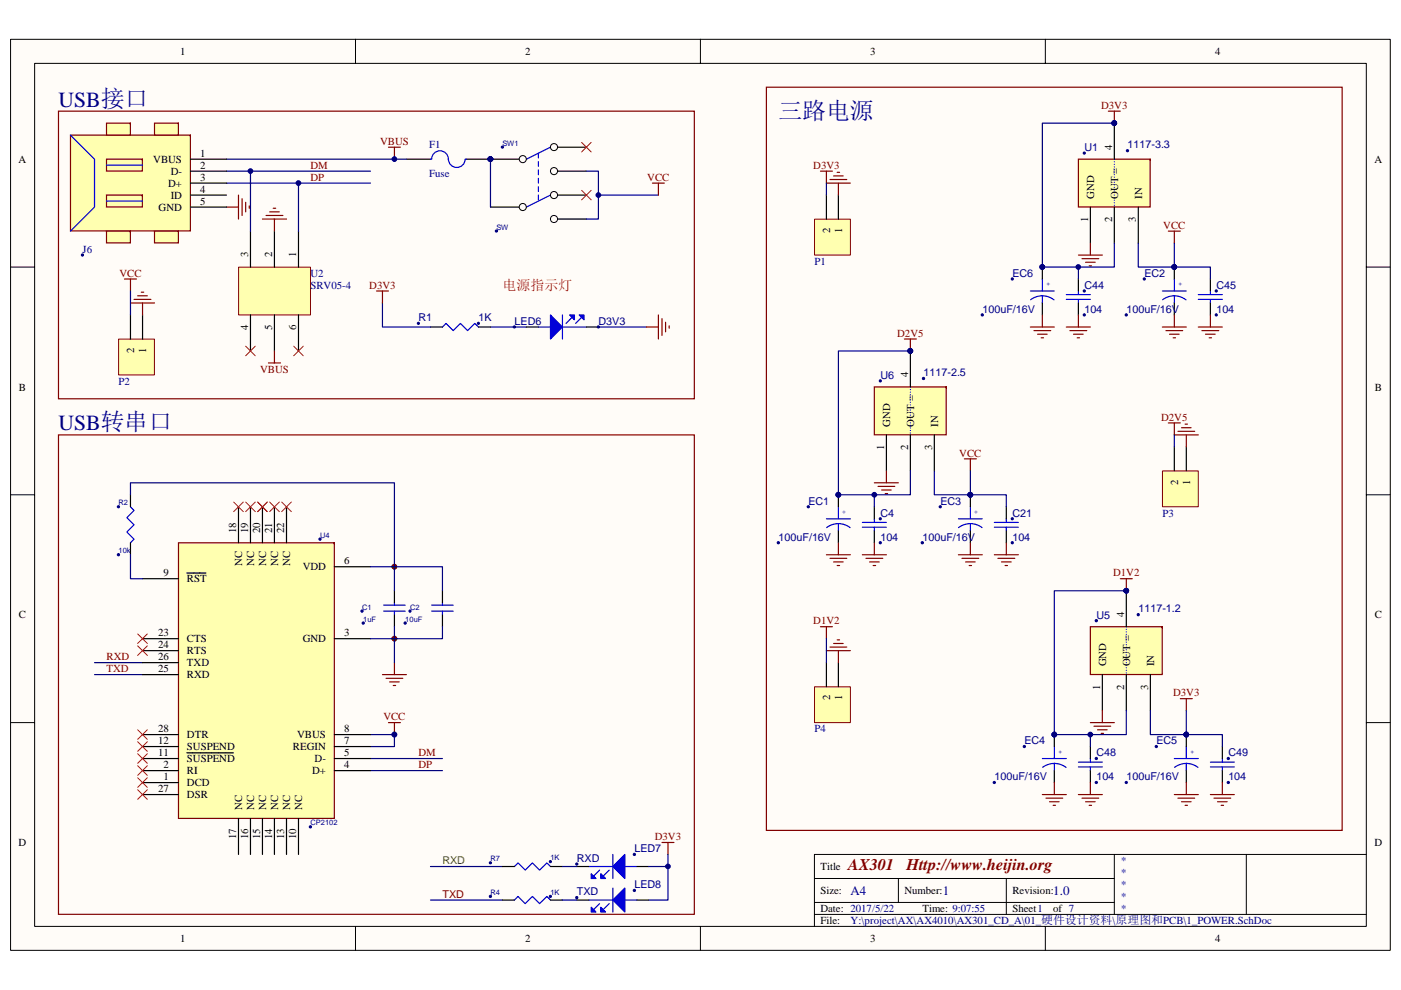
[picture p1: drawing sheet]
<svg xmlns="http://www.w3.org/2000/svg" width="297mm" height="210mm" viewBox="0 0 297 210" stroke-linecap="round" stroke-linejoin="round" font-family="sans-serif">
<path d="M2.3 8.4h292.5v193.2h-292.5z" fill="#fffcf8"/>
<path d="M2.2 8.3h292.6v193.3h-292.6z" fill="none" stroke="#000" stroke-width=".21"/>
<path d="M7.4 13.5h282.3v183h-282.3z" fill="#fffcf8"/>
<g fill="none" stroke="#000" stroke-width=".21">
<path d="M7.3 13.4h282.4v183.1h-282.4zM75.4 8.3v5.1M148.5 8.3v5.1M221.6 8.3v5.1M2.2 56.6h5.1M289.7 56.6h5.1M2.2 104.9h5.1M289.7 104.9h5.1M2.2 153.3h5.1M289.7 153.3h5.1M75.4 196.5v5.1M148.5 196.5v5.1"/>
<path d="M172.7 186.3h63.6M172.7 194h117M172.7 191.4h63.6M190.5 186.3v5.1M213.4 186.3v7.7M221.6 196.5v5.1M236.3 181.2v12.8M264.2 181.2h-91.5v15.3M289.7 181.2h-25.5v12.8"/>
</g>
<g fill="#000080" stroke="#000080" stroke-width=".21">
<circle cx="83.6" cy="135.5" r=".49"/>
<circle cx="83.6" cy="120.2" r=".49"/>
<circle cx="88.7" cy="68.6" r=".23"/>
<circle cx="101.4" cy="68.6" r=".23"/>
</g>
<path d="M81.1 64.3v5.1h10.2M104 69.4h7.6M126.9 69.4h10.2" fill="none" stroke="#000080" stroke-width=".25"/>
<path d="M93.8 69.4l.8-.8 1.5 1.5 1.5-1.5 1.5 1.5 1.6-1.5 .7 .8" fill="none" stroke="#00f" stroke-width=".25"/>
<path d="M91.3 69.4h2.5M101.4 69.4h2.6" fill="none" stroke="#000" stroke-width=".25"/>
<path d="M79.8 61.7h2.6M81.1 61.7v2.6M137.1 69.4h2.5M139.6 66.8v5.1M140.4 67.6v3.5M141.1 68.3v2.1M141.9 69.1v.5" fill="none" stroke="#800000" stroke-width=".25"/>
<path d="M116.7 66.8l2.5 2.6-2.5 2.5z" fill="#00f"/>
<path d="M116.7 66.8l2.5 2.6-2.5 2.5z" fill="none" stroke="#00f" stroke-width=".25"/>
<path d="M120.8 66.8h1v1z" fill="#00f"/>
<path d="M120.8 66.8h1v1z" fill="none" stroke="#00f" stroke-width=".25"/>
<path d="M122.8 66.8h1v1z" fill="#00f"/>
<g fill="none" stroke="#00f" stroke-width=".25">
<path d="M114.1 32.5v1M114.1 34.3v1M114.1 36v1.1M114.1 37.8v1M114.1 39.6v1M116.7 31.2l-5.1 2.6M114.1 41.4v1M116.7 41.4l-5.1 2.5M114.1 69.4h2.6M119.2 66.8v5.1M119.2 69.4h5.1M121.3 67.3l-1.3 1.3"/>
<path d="M122.8 66.8h1v1zM123.3 67.3l-1.3 1.3"/>
</g>
<path d="M104 33.8h7.6M111.6 69.4h2.5M124.3 69.4h2.6" fill="none" stroke="#000" stroke-width=".25"/>
<g fill="#000080" stroke="#000080" stroke-width=".21">
<path d="M108.9 69.2h.3v.3h-.3z" fill-rule="evenodd"/>
<path d="M126.7 69.2h.3v.3h-.3z" fill-rule="evenodd"/>
</g>
<circle cx="110.8" cy="33.7" r=".75" fill="#fffcf8" stroke="#000" stroke-width=".21"/>
<circle cx="104" cy="33.7" r=".5" fill="#000080" stroke="#000080" stroke-width=".21"/>
<path d="M116.7 31.2h7.6" fill="none" stroke="#000" stroke-width=".25"/>
<circle cx="117.5" cy="31.2" r=".75" fill="#fffcf8" stroke="#000" stroke-width=".21"/>
<path d="M116.7 36.3h7.6" fill="none" stroke="#000" stroke-width=".25"/>
<circle cx="117.5" cy="36.3" r=".75" fill="#fffcf8" stroke="#000" stroke-width=".21"/>
<path d="M104 43.9h7.6" fill="none" stroke="#000" stroke-width=".25"/>
<circle cx="110.8" cy="43.9" r=".75" fill="#fffcf8" stroke="#000" stroke-width=".21"/>
<path d="M116.7 41.4h7.6" fill="none" stroke="#000" stroke-width=".25"/>
<circle cx="117.5" cy="41.4" r=".75" fill="#fffcf8" stroke="#000" stroke-width=".21"/>
<path d="M116.7 46.5h7.6" fill="none" stroke="#000" stroke-width=".25"/>
<circle cx="117.5" cy="46.5" r=".75" fill="#fffcf8" stroke="#000" stroke-width=".21"/>
<g fill="#000080" stroke="#000080" stroke-width=".21">
<path d="M106.3 31h.4v.4h-.4z" fill-rule="evenodd"/>
<path d="M105.1 48.8h.3v.4h-.3z" fill-rule="evenodd"/>
<circle cx="104" cy="33.7" r=".5"/>
<circle cx="126.9" cy="41.4" r=".49"/>
</g>
<path d="M124.3 36.3h2.6v10.2h-2.6M126.9 41.4h12.7" fill="none" stroke="#000080" stroke-width=".25"/>
<path d="M138.3 38.8h2.6M139.6 38.8v2.6" fill="none" stroke="#800000" stroke-width=".25"/>
<path d="M172.7 145.7h7.6v7.6h-7.6z" fill="#ffffb0"/>
<path d="M172.7 145.7h7.6v7.6h-7.6z" fill="none" stroke="#800000" stroke-width=".21"/>
<path d="M175.2 140.5v5.1M177.8 140.5v5.1" fill="none" stroke="#000" stroke-width=".25"/>
<path d="M172.7 46.5h7.6v7.6h-7.6z" fill="#ffffb0"/>
<path d="M172.7 46.5h7.6v7.6h-7.6z" fill="none" stroke="#800000" stroke-width=".21"/>
<path d="M175.2 41.4v5.1M177.8 41.4v5.1" fill="none" stroke="#000" stroke-width=".25"/>
<path d="M25.2 71.9h7.5v7.6h-7.5z" fill="#ffffb0"/>
<path d="M25.1 71.9h7.6v7.6h-7.6z" fill="none" stroke="#800000" stroke-width=".21"/>
<path d="M86.2 33.8h5.1M98.9 33.8h5.1M27.7 66.8v5.1M30.2 66.8v5.1" fill="none" stroke="#000" stroke-width=".25"/>
<g fill="none" stroke="#800000" stroke-width=".25">
<path d="M173.9 36.3h2.6M175.2 36.3v2.5h5.1M176 38.1h3.5M176.7 37.3h2.1M177.5 36.6h.5M177.8 38.8v2.6M26.4 59.2h2.5M27.7 59.2v2.5M27.7 64.3h5.1M28.4 63.5h3.6M29.2 62.7h2M29.9 62h.6"/>
<path d="M30.2 64.3v2.5M173.9 132.9h2.6M175.2 132.9v2.6M175.2 138h5.1M176 137.2h3.5M176.7 136.5h2.1M177.5 135.7h.5M177.8 138v2.5"/>
</g>
<path d="M104 33.8v10.1M175.2 38.8v2.6M27.7 61.7v5.1M175.2 135.5v5" fill="none" stroke="#000080" stroke-width=".25"/>
<circle cx="104" cy="33.7" r=".5" fill="#000080" stroke="#000080" stroke-width=".21"/>
<path d="M91.3 33.8h.2M91.5 33.7a1.77 1.77 0 0 1 1.8-1.7 1.77 1.77 0 0 1 1.8 1.8M95.1 33.8a1.77 1.77 0 0 0 1.7 1.7 1.77 1.77 0 0 0 1.8-1.7M98.6 33.8h.3" fill="none" stroke="#00f" stroke-width=".25"/>
<path d="M123.3 30.2l2 2M125.3 30.2l-2 2M123.3 40.4l2 2M125.3 40.4l-2 2" fill="none" stroke="#f00" stroke-width=".21"/>
<path d="M50.6 56.7h15.2v10.1h-15.2z" fill="#ffffb0"/>
<path d="M50.6 56.7h15.2v10.1h-15.2z" fill="none" stroke="#800000" stroke-width=".21"/>
<path d="M53.1 49v7.6M58.2 49v7.6M63.3 49v7.6M53.1 66.8v7.6M58.2 66.8v7.6M63.3 66.8v7.6" fill="none" stroke="#000" stroke-width=".25"/>
<path d="M55.6 46.5h5.1M56.4 45.7h3.6M57.2 44.9h2M57.9 44.2h.6M58.2 46.5v2.5M56.9 77h2.6M58.2 74.4v2.6" fill="none" stroke="#800000" stroke-width=".25"/>
<path d="M48 33.8h38.2M48 36.3h30.5M48 38.8h30.5M53.1 36.3v12.7M63.3 38.8v10.2M91.3 183.8h15.2M91.3 190.9h15.2" fill="none" stroke="#000080" stroke-width=".25"/>
<g fill="#000080" stroke="#000080" stroke-width=".21">
<circle cx="53.1" cy="36.3" r=".49"/>
<circle cx="63.3" cy="38.8" r=".5"/>
</g>
<path d="M52.1 73.4l2 2.1M54.1 73.4l-2 2.1M62.3 73.4l2 2.1M64.3 73.4l-2 2.1" fill="none" stroke="#f00" stroke-width=".21"/>
<path d="M132.5 181.2v5.1l-2.6-2.5z" fill="#00f"/>
<path d="M132.5 181.2v5.1l-2.6-2.5z" fill="none" stroke="#00f" stroke-width=".25"/>
<path d="M127.4 185.3l1 1h-1z" fill="#00f"/>
<path d="M127.4 185.3l1 1h-1z" fill="none" stroke="#00f" stroke-width=".25"/>
<path d="M125.3 185.3l1.1 1h-1.1z" fill="#00f"/>
<path d="M124.8 183.8h5.1M125.3 185.3l1.1 1h-1.1zM127.1 184.6l-1.2 1.2M129.2 184.6l-1.3 1.2M129.9 181.2v5.1M132.5 183.8h2.5" fill="none" stroke="#00f" stroke-width=".25"/>
<path d="M122.3 183.8h2.5M135 183.8h2.6" fill="none" stroke="#000" stroke-width=".25"/>
<g fill="#000080" stroke="#000080" stroke-width=".21">
<path d="M134.3 181.1h.4v.3h-.4z" fill-rule="evenodd"/>
<path d="M122.1 183.1h.4v.3h-.4z" fill-rule="evenodd"/>
</g>
<path d="M129.9 190.9l2.6-2.5v5z" fill="#00f"/>
<path d="M129.9 190.9l2.6-2.5v5z" fill="none" stroke="#00f" stroke-width=".25"/>
<path d="M127.4 192.4l1 1h-1z" fill="#00f"/>
<path d="M127.4 192.4l1 1h-1z" fill="none" stroke="#00f" stroke-width=".25"/>
<path d="M125.3 192.4l1.1 1h-1.1z" fill="#00f"/>
<path d="M109.1 190.9l.7-.8 1.6 1.6 1.5-1.6 1.5 1.6 1.5-1.6 .8 .8M109.1 183.8l.7-.8 1.6 1.6 1.5-1.6 1.5 1.6 1.5-1.6 .8 .8M124.8 190.9h5.1M125.3 192.4l1.1 1h-1.1zM127.1 191.7l-1.2 1.2M129.2 191.7l-1.3 1.2M129.9 188.4v5M132.5 190.9h2.5" fill="none" stroke="#00f" stroke-width=".25"/>
<path d="M106.5 190.9h2.6M106.5 183.8h2.6M116.7 190.9h2.5M116.7 183.8h2.5M122.3 190.9h2.5M135 190.9h2.6" fill="none" stroke="#000" stroke-width=".25"/>
<g fill="#000080" stroke="#000080" stroke-width=".21">
<path d="M103.8 190h.3v.3h-.3z" fill-rule="evenodd"/>
<path d="M116.5 190h.4v.3h-.4z" fill-rule="evenodd"/>
<circle cx="134.5" cy="188.9" r=".24"/>
<circle cx="122.3" cy="190.4" r=".24"/>
<circle cx="104" cy="183" r=".24"/>
<circle cx="116.7" cy="182.8" r=".23"/>
<circle cx="141.6" cy="183.8" r=".49"/>
</g>
<path d="M48 43.9h2.6M50.6 41.4v5.1M51.3 42.1v3.6M52.1 42.9v2M52.8 43.7v.5M140.4 178.7h2.5M141.6 178.7v2.5" fill="none" stroke="#800000" stroke-width=".25"/>
<path d="M119.2 183.8h3.1M119.2 190.9h3.1M137.6 183.8h4M141.6 181.2v9.7h-4" fill="none" stroke="#000080" stroke-width=".25"/>
<path d="M14.9 28.7v20.3h25.5v-20.3z" fill-rule="evenodd" fill="#ffffb0" stroke="#800000" stroke-width=".25"/>
<path d="M14.9 28.7l5.1 5.1v10.1l-5.1 5.1" fill="none" stroke="#00f" stroke-width=".25"/>
<g fill="#ffffb0" stroke="#800000" stroke-width=".25">
<path d="M22.6 33.8v2.5h7.6v-2.5z" fill-rule="evenodd"/>
<path d="M22.6 41.4v2.5h7.6v-2.5z" fill-rule="evenodd"/>
</g>
<path d="M22.6 35h7.6M22.6 42.7h7.6" fill="none" stroke="#00f" stroke-width=".25"/>
<g fill="#ffffb0" stroke="#800000" stroke-width=".25">
<path d="M22.6 26.1v2.5h5v-2.5z" fill-rule="evenodd"/>
<path d="M32.8 26.1v2.5h5v-2.5z" fill-rule="evenodd"/>
<path d="M22.6 49v2.5h5v-2.5z" fill-rule="evenodd"/>
<path d="M32.8 49v2.5h5v-2.5z" fill-rule="evenodd"/>
</g>
<path d="M40.4 33.8h7.6M40.4 36.3h7.6M40.4 38.8h7.6M40.4 41.4h7.6M40.4 43.9h7.6M223.5 155.8v2.5M223.5 163.4v2.6" fill="none" stroke="#000" stroke-width=".25"/>
<g fill="#000080" stroke="#000080" stroke-width=".21">
<path d="M217 158.2h.3v.3h-.3z" fill-rule="evenodd"/>
<path d="M210.6 165.8h.4v.3h-.4z" fill-rule="evenodd"/>
<circle cx="17.5" cy="54.1" r=".24"/>
<circle cx="223.5" cy="155.8" r=".49"/>
</g>
<path d="M12.4 23.6h134.8v61h-134.8zM12.4 92.2h134.8v101.7h-134.8z" fill="none" stroke="#800000" stroke-width=".25"/>
<path d="M223.5 158.3v2.6M221 160.9h5.1M221.1 162.8l1.4-.7 1.1-.2 1.5 .3 .9 .6M223.5 161.9v1.5" fill="none" stroke="#00f" stroke-width=".25"/>
<path d="M231.2 132.9v10.2h15.2v-10.2z" fill-rule="evenodd" fill="#ffffb0" stroke="#800000" stroke-width=".25"/>
<path d="M238.8 132.9v10.2" fill="none" stroke="#00f" stroke-width=".25" stroke-dasharray="0 .5"/>
<path d="M238.8 125.3v7.6M233.7 143.1v7.6M238.8 143.1v7.6M243.9 143.1v7.6M251.5 155.8v2.5M251.5 163.4v2.6" fill="none" stroke="#000" stroke-width=".25"/>
<g fill="#000080" stroke="#000080" stroke-width=".21">
<path d="M241.2 130.2h.3v.3h-.3z" fill-rule="evenodd"/>
<path d="M245 158.2h.3v.3h-.3z" fill-rule="evenodd"/>
<path d="M238.6 165.8h.4v.3h-.4z" fill-rule="evenodd"/>
<circle cx="238.8" cy="125.3" r=".49"/>
<circle cx="232.4" cy="131.6" r=".24"/>
<circle cx="251.5" cy="155.8" r=".49"/>
</g>
<g fill="none" stroke="#800000" stroke-width=".25">
<path d="M237.5 122.7h2.6M238.8 122.7v2.6M231.2 153.3h5.1M231.9 154h3.6M232.7 154.8h2M233.5 155.6h.5M233.7 150.7v2.6M250.2 148.2h2.6M251.5 148.2v2.5M221 168.5h5.1M221.8 169.3h3.5M222.5 170.1h2.1"/>
<path d="M223.3 170.8h.5M223.5 166v2.5M249 168.5h5.1M249.7 169.3h3.6M250.5 170.1h2M251.3 170.8h.5M251.5 166v2.5"/>
</g>
<path d="M251.5 158.3v2.6M249 160.9h5.1M249 162.8l1.5-.7 1.1-.2 1.5 .3 .9 .6M251.5 161.9v1.5" fill="none" stroke="#00f" stroke-width=".25"/>
<path d="M228.6 33.8v10.1h15.3v-10.1z" fill-rule="evenodd" fill="#ffffb0" stroke="#800000" stroke-width=".25"/>
<path d="M236.3 33.8v10.1" fill="none" stroke="#00f" stroke-width=".25" stroke-dasharray="0 .5"/>
<path d="M236.3 26.1v7.7M231.2 43.9v7.7M236.3 43.9v7.7M241.3 43.9v7.7M249 56.6v2.6M249 64.3v2.5M27.7 104.9v2.6M27.7 115.1v2.6M83.6 125.3v2.5M83.6 130.4v2.5M93.8 125.3v2.5M93.8 130.4v2.5" fill="none" stroke="#000" stroke-width=".25"/>
<g fill="#000080" stroke="#000080" stroke-width=".21">
<path d="M238.9 31.8h.3v.3h-.3z" fill-rule="evenodd"/>
<path d="M242.4 59h.4v.3h-.4z" fill-rule="evenodd"/>
<path d="M238.6 66.6h.4v.4h-.4z" fill-rule="evenodd"/>
<path d="M76.6 129.4h.3v.4h-.3z" fill-rule="evenodd"/>
<path d="M24.9 107.3h.4v.3h-.4z" fill-rule="evenodd"/>
<circle cx="236.2" cy="26.1" r=".5"/>
<circle cx="229.9" cy="32.5" r=".23"/>
<circle cx="249" cy="56.6" r=".5"/>
<circle cx="83.6" cy="155.8" r=".49"/>
<circle cx="77" cy="132.2" r=".24"/>
<circle cx="25.1" cy="117.7" r=".24"/>
<circle cx="86.9" cy="129.6" r=".24"/>
<circle cx="85.9" cy="132.2" r=".24"/>
</g>
<g fill="none" stroke="#800000" stroke-width=".25">
<path d="M162.5 18.5h122.1v157.6h-122.1zM235 23.6h2.5M236.3 23.6v2.5M228.6 54.1h5.1M229.4 54.9h3.6M230.2 55.6h2M230.9 56.4h.5M231.2 51.6v2.5M247.7 49h2.6M249 49v2.6M246.4 69.4h5.1M247.2 70.1h3.6"/>
<path d="M248 70.9h2M248.7 71.6h.5M249 66.8v2.6"/>
</g>
<g fill="none" stroke="#00f" stroke-width=".25">
<path d="M249 59.2v2.5M246.4 61.7h5.1M246.5 63.6l1.4-.7 1.1-.2 1.5 .4 1 .5M249 62.7v1.6M27.7 107.5l.7 .8-1.5 1.5 1.5 1.5-1.5 1.5 1.5 1.6-.7 .7M81.3 129.6h4.6M81.3 128.4h4.6M83.6 127.8v.6M83.6 129.6v.8M91.5 129.6h4.6M91.5 128.4h4.6M93.8 127.8v.6"/>
<path d="M93.8 129.6v.8"/>
</g>
<path d="M20 140.5h10.2M20 143.1h10.2M78.5 155.8h5.1v2.5h-5.1M78.5 160.9h15.3M78.5 163.4h15.3" fill="none" stroke="#000080" stroke-width=".25"/>
<g fill="#800000" stroke="#800000" stroke-width=".21">
<circle cx="83.6" cy="120.2" r=".49"/>
<circle cx="83.6" cy="135.5" r=".49"/>
</g>
<path d="M37.8 115.1v58.5h33.1v-58.5z" fill-rule="evenodd" fill="#ffffb0" stroke="#800000" stroke-width=".25"/>
<g fill="none" stroke="#000" stroke-width=".25">
<path d="M221 56.6v2.6M228.6 59.2v2.5M256.6 59.2v2.5M221 64.3v2.5M228.6 64.3v2.5M256.6 64.3v2.5M50.6 107.5v7.6M53.1 107.5v7.6M55.6 107.5v7.6M58.2 107.5v7.6M60.7 107.5v7.6M30.2 135.5h7.6"/>
<path d="M30.2 122.7h7.6M30.2 138h7.6M39.6 121.5h4.1M70.9 135.5h7.6M70.9 120.2h7.6M30.2 158.3h7.6M30.2 155.8h7.6M30.2 143.1h7.6M30.2 140.5h7.6M39.6 159.7h9.9M70.9 158.3h7.6M70.9 155.8h7.6"/>
<path d="M231.2 158.3v2.6M259.2 158.3v2.6M30.2 166h7.6M30.2 163.4h7.6M30.2 160.9h7.6M30.2 168.5h7.6M50.6 173.6v7.6M53.1 173.6v7.6M55.6 173.6v7.6M58.2 173.6v7.6M60.7 173.6v7.6M63.3 173.6v7.6"/>
<path d="M70.9 163.4h7.6M70.9 160.9h7.6M231.2 163.4v2.6M259.2 163.4v2.6"/>
</g>
<g fill="#000080" stroke="#000080" stroke-width=".21">
<path d="M257.7 61.5h.3v.4h-.3z" fill-rule="evenodd"/>
<path d="M260.2 160.7h.4v.4h-.4z" fill-rule="evenodd"/>
<path d="M260.2 165.8h.4v.3h-.4z" fill-rule="evenodd"/>
<path d="M232.3 160.7h.3v.4h-.3z" fill-rule="evenodd"/>
<path d="M232.3 165.8h.3v.3h-.3z" fill-rule="evenodd"/>
<path d="M229.7 61.5h.4v.4h-.4z" fill-rule="evenodd"/>
<path d="M214.5 59h.3v.3h-.3z" fill-rule="evenodd"/>
<path d="M208.1 66.6h.3v.4h-.3z" fill-rule="evenodd"/>
<circle cx="67.8" cy="114.4" r=".24"/>
<circle cx="65.8" cy="175.4" r=".24"/>
<circle cx="83.6" cy="155.8" r=".49"/>
<circle cx="257.9" cy="66.8" r=".24"/>
<circle cx="229.9" cy="66.8" r=".24"/>
<circle cx="221" cy="56.6" r=".5"/>
<circle cx="249" cy="56.6" r=".5"/>
<circle cx="236.2" cy="26.1" r=".5"/>
<circle cx="228.6" cy="56.6" r=".49"/>
<circle cx="251.5" cy="155.8" r=".49"/>
<circle cx="223.5" cy="155.8" r=".49"/>
<circle cx="238.8" cy="125.3" r=".49"/>
<circle cx="231.2" cy="155.8" r=".5"/>
<circle cx="83.6" cy="33.7" r=".49"/>
</g>
<g fill="none" stroke="#800000" stroke-width=".25">
<path d="M82.4 31.2h2.5M83.6 31.2v2.6M218.5 69.4h5M219.2 70.1h3.6M220 70.9h2M220.7 71.6h.6M221 66.8v2.6M226.1 69.4h5.1M226.8 70.1h3.6M227.6 70.9h2.1M228.4 71.6h.5M228.6 66.8v2.6"/>
<path d="M254.1 69.4h5.1M254.8 70.1h3.6M255.6 70.9h2M256.4 71.6h.5M256.6 66.8v2.6M81.1 143.1h5.1M81.8 143.9h3.6M82.4 153.3h2.5M82.6 144.6h2M83.4 145.4h.5M83.6 153.3v2.5M83.6 140.5v2.6"/>
<path d="M228.6 168.5h5.1M229.4 169.3h3.6M230.2 170.1h2M230.9 170.8h.5M231.2 166v2.5M256.6 168.5h5.1M257.4 169.3h3.5M258.1 170.1h2.1M258.9 170.8h.5M259.2 166v2.5"/>
</g>
<g fill="none" stroke="#000080" stroke-width=".25">
<path d="M236.3 26.1h-15.3v30.5h15.3v-5M228.6 56.6v2.6M241.3 51.6v5h7.7v-5M249 56.6h7.6v2.6M27.7 117.7v5h2.5M27.7 104.9v-2.5h55.9v22.9M78.5 120.2h15.3v5.1M83.6 132.9v7.6M93.8 132.9v2.6h-15.3M238.8 125.3h-15.3v30.5h15.3v-5.1M231.2 155.8v2.5M243.9 150.7v5.1h7.6v-5.1"/>
<path d="M251.5 155.8h7.7v2.5"/>
</g>
<g fill="none" stroke="#f00" stroke-width=".21">
<path d="M49.5 106.5l2.1 2M51.6 106.5l-2.1 2M52.1 106.5l2 2M54.1 106.5l-2 2M54.6 106.5l2.1 2M56.7 106.5l-2.1 2M57.2 106.5l2 2M59.2 106.5l-2 2M59.7 106.5l2.1 2M61.8 106.5l-2.1 2M29.2 134.5l2 2M29.2 137l2 2"/>
<path d="M31.2 134.5l-2 2M31.2 137l-2 2M29.2 154.8l2 2M29.2 157.3l2 2.1M29.2 159.9l2 2M31.2 154.8l-2 2M31.2 157.3l-2 2.1M31.2 159.9l-2 2M29.2 162.4l2 2.1M29.2 165l2 2M29.2 167.5l2 2M31.2 162.4l-2 2.1"/>
<path d="M31.2 165l-2 2M31.2 167.5l-2 2"/>
</g>
<g fill="none" stroke="#00f" stroke-width=".25">
<path d="M221 59.2v2.5M218.5 61.7h5M218.5 63.6l1.4-.7 1.1-.2 1.6 .4 .9 .5M221 62.7v1.6M226.1 63.5h5.1M226.1 62.5h5.1M228.6 61.7v.8M228.6 63.5v.8M254.1 63.5h5.1M254.1 62.5h5.1M256.6 61.7v.8M256.6 63.5v.8"/>
<path d="M228.6 162.7h5.1M228.6 161.6h5.1M231.2 160.9v.7M231.2 162.7v.7M256.6 162.7h5.1M256.6 161.6h5.1M259.2 160.9v.7M259.2 162.7v.7"/>
</g>
<path d="M185.4 82.1v10.1h15.2v-10.1z" fill-rule="evenodd" fill="#ffffb0" stroke="#800000" stroke-width=".25"/>
<path d="M193 82.1v10.1" fill="none" stroke="#00f" stroke-width=".25" stroke-dasharray="0 .5"/>
<path d="M193 74.4v7.7M187.9 92.2v7.7M193 92.2v7.7M198.1 92.2v7.7M177.8 104.9v2.6M177.8 112.6v2.5M185.4 107.5v2.5M185.4 112.6v2.5M205.7 104.9v2.6M205.7 112.6v2.5M213.4 107.5v2.5M213.4 112.6v2.5" fill="none" stroke="#000" stroke-width=".25"/>
<g fill="#000080" stroke="#000080" stroke-width=".21">
<path d="M186.5 80.6h.3v.4h-.3z" fill-rule="evenodd"/>
<path d="M214.5 114.9h.3v.4h-.3z" fill-rule="evenodd"/>
<path d="M186.5 114.9h.3v.4h-.3z" fill-rule="evenodd"/>
<circle cx="193" cy="74.4" r=".5"/>
<circle cx="195.8" cy="80.3" r=".24"/>
<circle cx="205.7" cy="104.9" r=".5"/>
<circle cx="199.4" cy="107.5" r=".24"/>
<circle cx="195.5" cy="115.1" r=".24"/>
<circle cx="214.6" cy="110" r=".24"/>
<circle cx="186.6" cy="110" r=".24"/>
<circle cx="177.7" cy="104.9" r=".5"/>
<circle cx="171.4" cy="107.5" r=".24"/>
<circle cx="165" cy="115.1" r=".24"/>
<circle cx="185.4" cy="104.9" r=".49"/>
</g>
<g fill="none" stroke="#800000" stroke-width=".25">
<path d="M191.7 71.9h2.6M193 71.9v2.5M187.9 99.9v2.5M204.5 97.3h2.5M205.7 97.3v2.6M175.2 117.7h5.1M176 118.4h3.5M176.7 119.2h2.1M177.5 120h.5M177.8 115.1v2.6M182.8 117.7h5.1M183.6 118.4h3.6"/>
<path d="M184.4 119.2h2M185.1 120h.5M185.4 115.1v2.6M185.4 102.4h5.1M186.2 103.2h3.5M186.9 103.9h2.1M187.7 104.7h.5M203.2 117.7h5.1M204 118.4h3.5M204.7 119.2h2.1M205.5 120h.5M205.7 115.1v2.6"/>
<path d="M210.8 117.7h5.1M211.6 118.4h3.6M212.3 119.2h2.1M213.1 120h.5M213.4 115.1v2.6"/>
</g>
<g fill="none" stroke="#00f" stroke-width=".25">
<path d="M175.2 110h5.1M175.3 111.9l.9-.5 1.5-.3 1.1 .1 1.4 .7M177.8 107.5v2.5M177.8 111.1v1.5M182.8 111.8h5.1M182.8 110.8h5.1M185.4 110v.8M185.4 111.8v.8M203.2 110h5.1M203.2 111.9l1-.5 1.5-.3 1.1 .1 1.4 .7M205.7 107.5v2.5M205.7 111.1v1.5"/>
<path d="M210.8 111.8h5.1M210.8 110.8h5.1M213.4 110v.8M213.4 111.8v.8"/>
</g>
<path d="M193 74.4h-15.2v30.5h15.2v-5M198.1 99.9v5h7.6v-5M185.4 104.9v2.6M205.7 104.9h7.7v2.6" fill="none" stroke="#000080" stroke-width=".25"/>
<path d="M246.5 99.9h7.6v7.6h-7.6z" fill="#ffffb0"/>
<path d="M246.5 99.9h7.6v7.6h-7.6z" fill="none" stroke="#800000" stroke-width=".21"/>
<path d="M249 94.8v5.1M251.5 94.8v5.1" fill="none" stroke="#000" stroke-width=".25"/>
<path d="M247.7 89.7h2.6M249 89.7v2.5h5.1M249.7 91.5h3.6M250.5 90.7h2M251.3 90h.5M251.5 92.2v2.6" fill="none" stroke="#800000" stroke-width=".25"/>
<path d="M249 92.2v2.6" fill="none" stroke="#000080" stroke-width=".25"/>
<text font-size="5.1" fill="#000080" x="165.1" y="25.1">三路电源</text>
<g font-size="4.6" fill="#000080">
<text x="12.4" y="22.6">USB接口</text>
<text x="12.4" y="91.2">USB转串口</text>
</g>
<g font-size="3.5" fill="#800000">
<text x="179.8" y="184.6">AX301</text>
<text x="192.2" y="184.6">Http://www.heijin.org</text>
</g>
<text font-size="3" fill="#f00" x="106.5" y="61.4">电源指示灯</text>
<g font-size="2.8" fill="#000080">
<text x="180.3" y="189.8">A4</text>
<text x="199.9" y="189.8">1</text>
<text x="223.3" y="189.8">1.0</text>
</g>
<g font-size="2.3">
<text x="38.2" y="11.7">1</text>
<text x="111.4" y="11.7">2</text>
<text x="184.5" y="11.7">3</text>
<text x="257.6" y="11.7">4</text>
<text x="4" y="34.5">A</text>
<text x="32.5" y="34.5">VBUS</text>
<text x="42.4" y="35.8">2</text>
<text x="42.4" y="33.3">1</text>
<text x="235.8" y="31.7" transform="rotate(-90 235.8 31.7)">4</text>
<text x="291.4" y="34.5">A</text>
<text x="35.7" y="39.6">D+</text>
<text x="36.2" y="37.1">D-</text>
<text x="42.4" y="38.4">3</text>
<text x="42.4" y="40.9">4</text>
<text x="33.6" y="44.7">GND</text>
<text x="36.2" y="42.2">ID</text>
<text x="42.4" y="43.4">5</text>
<text x="230.7" y="47.1" transform="rotate(-90 230.7 47.1)">1</text>
<text x="232" y="42.2" transform="rotate(-90 232 42.2)">GND</text>
<text x="235.8" y="47.1" transform="rotate(-90 235.8 47.1)">2</text>
<text x="237" y="42.2" transform="rotate(-90 237 42.2)">OUT =</text>
<text x="240.9" y="47.1" transform="rotate(-90 240.9 47.1)">3</text>
<text x="242.1" y="42.2" transform="rotate(-90 242.1 42.2)">IN</text>
<text x="176" y="49.4" transform="rotate(-90 176 49.4)">2</text>
<text x="178.5" y="49.4" transform="rotate(-90 178.5 49.4)">1</text>
<text x="52.6" y="54.6" transform="rotate(-90 52.6 54.6)">3</text>
<text x="57.7" y="54.6" transform="rotate(-90 57.7 54.6)">2</text>
<text x="62.8" y="54.6" transform="rotate(-90 62.8 54.6)">1</text>
<text x="52.6" y="70" transform="rotate(-90 52.6 70)">4</text>
<text x="57.7" y="70" transform="rotate(-90 57.7 70)">5</text>
<text x="62.8" y="70" transform="rotate(-90 62.8 70)">6</text>
<text x="28.4" y="74.8" transform="rotate(-90 28.4 74.8)">2</text>
<text x="31" y="74.8" transform="rotate(-90 31 74.8)">1</text>
<text x="4" y="82.8">B</text>
<text x="192.5" y="80.1" transform="rotate(-90 192.5 80.1)">4</text>
<text x="291.5" y="82.8">B</text>
<text x="187.4" y="95.4" transform="rotate(-90 187.4 95.4)">1</text>
<text x="188.7" y="90.5" transform="rotate(-90 188.7 90.5)">GND</text>
<text x="192.5" y="95.4" transform="rotate(-90 192.5 95.4)">2</text>
<text x="193.8" y="90.5" transform="rotate(-90 193.8 90.5)">OUT =</text>
<text x="197.6" y="95.4" transform="rotate(-90 197.6 95.4)">3</text>
<text x="198.9" y="90.5" transform="rotate(-90 198.9 90.5)">IN</text>
<text x="249.8" y="102.8" transform="rotate(-90 249.8 102.8)">2</text>
<text x="252.3" y="102.8" transform="rotate(-90 252.3 102.8)">1</text>
<text x="50.1" y="113.1" transform="rotate(-90 50.1 113.1)">18</text>
<text x="52.6" y="113.1" transform="rotate(-90 52.6 113.1)">19</text>
<text x="55.2" y="113.1" transform="rotate(-90 55.2 113.1)">20</text>
<text x="57.7" y="113.1" transform="rotate(-90 57.7 113.1)">21</text>
<text x="60.3" y="113.1" transform="rotate(-90 60.3 113.1)">22</text>
<text x="73" y="119.7">6</text>
<text x="34.7" y="122.3">9</text>
<text x="39.6" y="123.5">RST</text>
<text x="51.3" y="120.1" transform="rotate(-90 51.3 120.1)">NC</text>
<text x="53.9" y="120.1" transform="rotate(-90 53.9 120.1)">NC</text>
<text x="56.4" y="120.1" transform="rotate(-90 56.4 120.1)">NC</text>
<text x="59" y="120.1" transform="rotate(-90 59 120.1)">NC</text>
<text x="61.5" y="120.1" transform="rotate(-90 61.5 120.1)">NC</text>
<text x="64.2" y="121">VDD</text>
<text x="4" y="131.2">C</text>
<text x="238.3" y="130.9" transform="rotate(-90 238.3 130.9)">4</text>
<text x="291.5" y="131.2">C</text>
<text x="33.5" y="135">23</text>
<text x="33.5" y="137.5">24</text>
<text x="39.6" y="136.2">CTS</text>
<text x="64.2" y="136.2">GND</text>
<text x="73" y="135">3</text>
<text x="33.5" y="142.6">25</text>
<text x="33.5" y="140.1">26</text>
<text x="39.6" y="138.8">RTS</text>
<text x="39.6" y="143.9">RXD</text>
<text x="39.6" y="141.3">TXD</text>
<text x="234.5" y="141.3" transform="rotate(-90 234.5 141.3)">GND</text>
<text x="239.6" y="141.3" transform="rotate(-90 239.6 141.3)">OUT =</text>
<text x="244.7" y="141.3" transform="rotate(-90 244.7 141.3)">IN</text>
<text x="176" y="148.6" transform="rotate(-90 176 148.6)">2</text>
<text x="178.5" y="148.6" transform="rotate(-90 178.5 148.6)">1</text>
<text x="233.2" y="146.3" transform="rotate(-90 233.2 146.3)">1</text>
<text x="238.3" y="146.3" transform="rotate(-90 238.3 146.3)">2</text>
<text x="243.4" y="146.3" transform="rotate(-90 243.4 146.3)">3</text>
<text x="33.5" y="155.3">28</text>
<text x="73" y="155.3">8</text>
<text x="33.5" y="160.4">11</text>
<text x="33.5" y="157.9">12</text>
<text x="39.6" y="161.7">SUSPEND</text>
<text x="39.6" y="159.1">SUSPEND</text>
<text x="39.6" y="156.6">DTR</text>
<text x="62.1" y="159.1">REGIN</text>
<text x="63" y="156.6">VBUS</text>
<text x="66.7" y="161.7">D-</text>
<text x="73" y="157.9">7</text>
<text x="73" y="160.4">5</text>
<text x="34.7" y="165.5">1</text>
<text x="34.7" y="163">2</text>
<text x="39.6" y="166.8">DCD</text>
<text x="39.6" y="164.2">RI</text>
<text x="66.2" y="164.2">D+</text>
<text x="73" y="163">4</text>
<text x="33.5" y="168">27</text>
<text x="39.6" y="169.3">DSR</text>
<text x="51.3" y="171.8" transform="rotate(-90 51.3 171.8)">NC</text>
<text x="53.9" y="171.8" transform="rotate(-90 53.9 171.8)">NC</text>
<text x="56.4" y="171.8" transform="rotate(-90 56.4 171.8)">NC</text>
<text x="59" y="171.8" transform="rotate(-90 59 171.8)">NC</text>
<text x="61.5" y="171.8" transform="rotate(-90 61.5 171.8)">NC</text>
<text x="64.1" y="171.8" transform="rotate(-90 64.1 171.8)">NC</text>
<text x="4" y="179.5">D</text>
<text x="50.1" y="177.9" transform="rotate(-90 50.1 177.9)">17</text>
<text x="52.6" y="177.9" transform="rotate(-90 52.6 177.9)">16</text>
<text x="55.2" y="177.9" transform="rotate(-90 55.2 177.9)">15</text>
<text x="57.7" y="177.9" transform="rotate(-90 57.7 177.9)">14</text>
<text x="60.3" y="177.9" transform="rotate(-90 60.3 177.9)">13</text>
<text x="62.8" y="177.9" transform="rotate(-90 62.8 177.9)">10</text>
<text x="291.4" y="179.5">D</text>
<text x="173.9" y="184.6">Title</text>
<text x="173.9" y="189.7">Size:</text>
<text x="191.7" y="189.7">Number:</text>
<text x="214.6" y="189.7">Revision:</text>
<text x="173.9" y="193.5">Date: 2017/5/22</text>
<text x="173.9" y="196">File:</text>
<text x="195.6" y="193.5">Time: 9:07:55</text>
<text x="214.6" y="193.5">Sheet1</text>
<text x="223.3" y="193.5">of 7</text>
<text x="38.2" y="199.8">1</text>
<text x="111.4" y="199.8">2</text>
<text x="184.5" y="199.8">3</text>
<text x="257.6" y="199.8">4</text>
</g>
<g font-size="2.3" fill="#800000">
<text x="233.5" y="23.1">D3V3</text>
<text x="65.8" y="35.8">DM</text>
<text x="80.6" y="30.7">VBUS</text>
<text x="172.4" y="35.8">D3V3</text>
<text x="65.8" y="38.4">DP</text>
<text x="137.2" y="38.4">VCC</text>
<text x="246.6" y="48.5">VCC</text>
<text x="25.3" y="58.7">VCC</text>
<text x="78.3" y="61.2">D3V3</text>
<text x="190.2" y="71.4">D2V5</text>
<text x="55.1" y="79">VBUS</text>
<text x="246.2" y="89.2">D2V5</text>
<text x="203.4" y="96.8">VCC</text>
<text x="236" y="122.3">D1V2</text>
<text x="172.4" y="132.4">D1V2</text>
<text x="22.6" y="140.1">RXD</text>
<text x="22.6" y="142.6">TXD</text>
<text x="248.7" y="147.7">D3V3</text>
<text x="81.3" y="152.8">VCC</text>
<text x="88.7" y="160.4">DM</text>
<text x="88.7" y="163">DP</text>
<text x="138.8" y="178.2">D3V3</text>
<text x="93.8" y="190.4">TXD</text>
</g>
<g font-size="2.3" fill="#000080">
<text x="91" y="31.5">F1</text>
<text x="229.9" y="32">U1</text>
<text x="239.1" y="31.5">1117-3.3</text>
<text x="91" y="37.6">Fuse</text>
<text x="17.5" y="53.6">J6</text>
<text x="65.8" y="58.7">U2</text>
<text x="172.7" y="56.2">P1</text>
<text x="214.6" y="58.7">EC6</text>
<text x="242.6" y="58.7">EC2</text>
<text x="65.8" y="61.2">SRV05-4</text>
<text x="229.9" y="61.3">C44</text>
<text x="257.9" y="61.3">C45</text>
<text x="88.7" y="68.1">R1</text>
<text x="101.4" y="68.1">1K</text>
<text x="109.1" y="68.9">LED6</text>
<text x="126.9" y="68.9">D3V3</text>
<text x="208.3" y="66.3">100uF/16V</text>
<text x="229.9" y="66.3">104</text>
<text x="238.8" y="66.3">100uF/16V</text>
<text x="257.9" y="66.3">104</text>
<text x="25.1" y="81.6">P2</text>
<text x="186.7" y="80.3">U6</text>
<text x="195.8" y="79.8">1117-2.5</text>
<text x="171.4" y="107">EC1</text>
<text x="199.4" y="107">EC3</text>
<text x="186.7" y="109.6">C4</text>
<text x="214.6" y="109.6">C21</text>
<text x="246.4" y="109.6">P3</text>
<text x="165.1" y="114.7">100uF/16V</text>
<text x="186.7" y="114.7">104</text>
<text x="195.6" y="114.7">100uF/16V</text>
<text x="214.6" y="114.7">104</text>
<text x="232.4" y="131.2">U5</text>
<text x="241.4" y="129.9">1117-1.2</text>
<text x="172.7" y="155.3">P4</text>
<text x="217.2" y="157.9">EC4</text>
<text x="232.4" y="160.4">C48</text>
<text x="245.2" y="157.9">EC5</text>
<text x="260.4" y="160.4">C49</text>
<text x="210.8" y="165.5">100uF/16V</text>
<text x="232.4" y="165.5">104</text>
<text x="238.8" y="165.5">100uF/16V</text>
<text x="260.4" y="165.5">104</text>
<text x="122.3" y="182.8">RXD</text>
<text x="134.5" y="180.8">LED7</text>
<text x="237.6" y="183.3">*</text>
<text x="237.6" y="185.8">*</text>
<text x="122.3" y="189.9">TXD</text>
<text x="134.5" y="188.4">LED8</text>
<text x="237.6" y="188.4">*</text>
<text x="237.6" y="190.9">*</text>
<text x="180.3" y="196">Y:\project\AX\AX4010\AX301_CD_A\01_硬件设计资料\原理图和PCB\1_POWER.SchDoc</text>
<text x="237.6" y="193.5">*</text>
</g>
<text font-size="2.3" fill="#00bf00" x="93.8" y="183.3">RXD</text>
<g font-size="1.6" fill="#000080">
<text x="106.5" y="30.9">SW1</text>
<text x="105.3" y="48.7">SW</text>
<text x="25.1" y="107.2">R2</text>
<text x="25.1" y="117.3">10k</text>
<text x="67.9" y="114">U4</text>
<text x="76.8" y="129.3">C1</text>
<text x="77" y="131.8">1uF</text>
<text x="85.9" y="131.8">10uF</text>
<text x="86.9" y="129.3">C2</text>
<text x="65.8" y="175.1">CP2102</text>
<text x="104" y="182.7">R7</text>
<text x="116.7" y="182.4">1K</text>
<text x="104" y="189.8">R4</text>
<text x="116.7" y="189.8">1K</text>
</g>
<g font-size="1.6" fill="#00f">
<text x="221.8" y="60.7">+</text>
<text x="249.8" y="60.7">+</text>
<text x="178.5" y="109.1">+</text>
<text x="206.5" y="109.1">+</text>
<text x="224.3" y="159.9">+</text>
<text x="252.3" y="159.9">+</text>
</g>
</svg>
